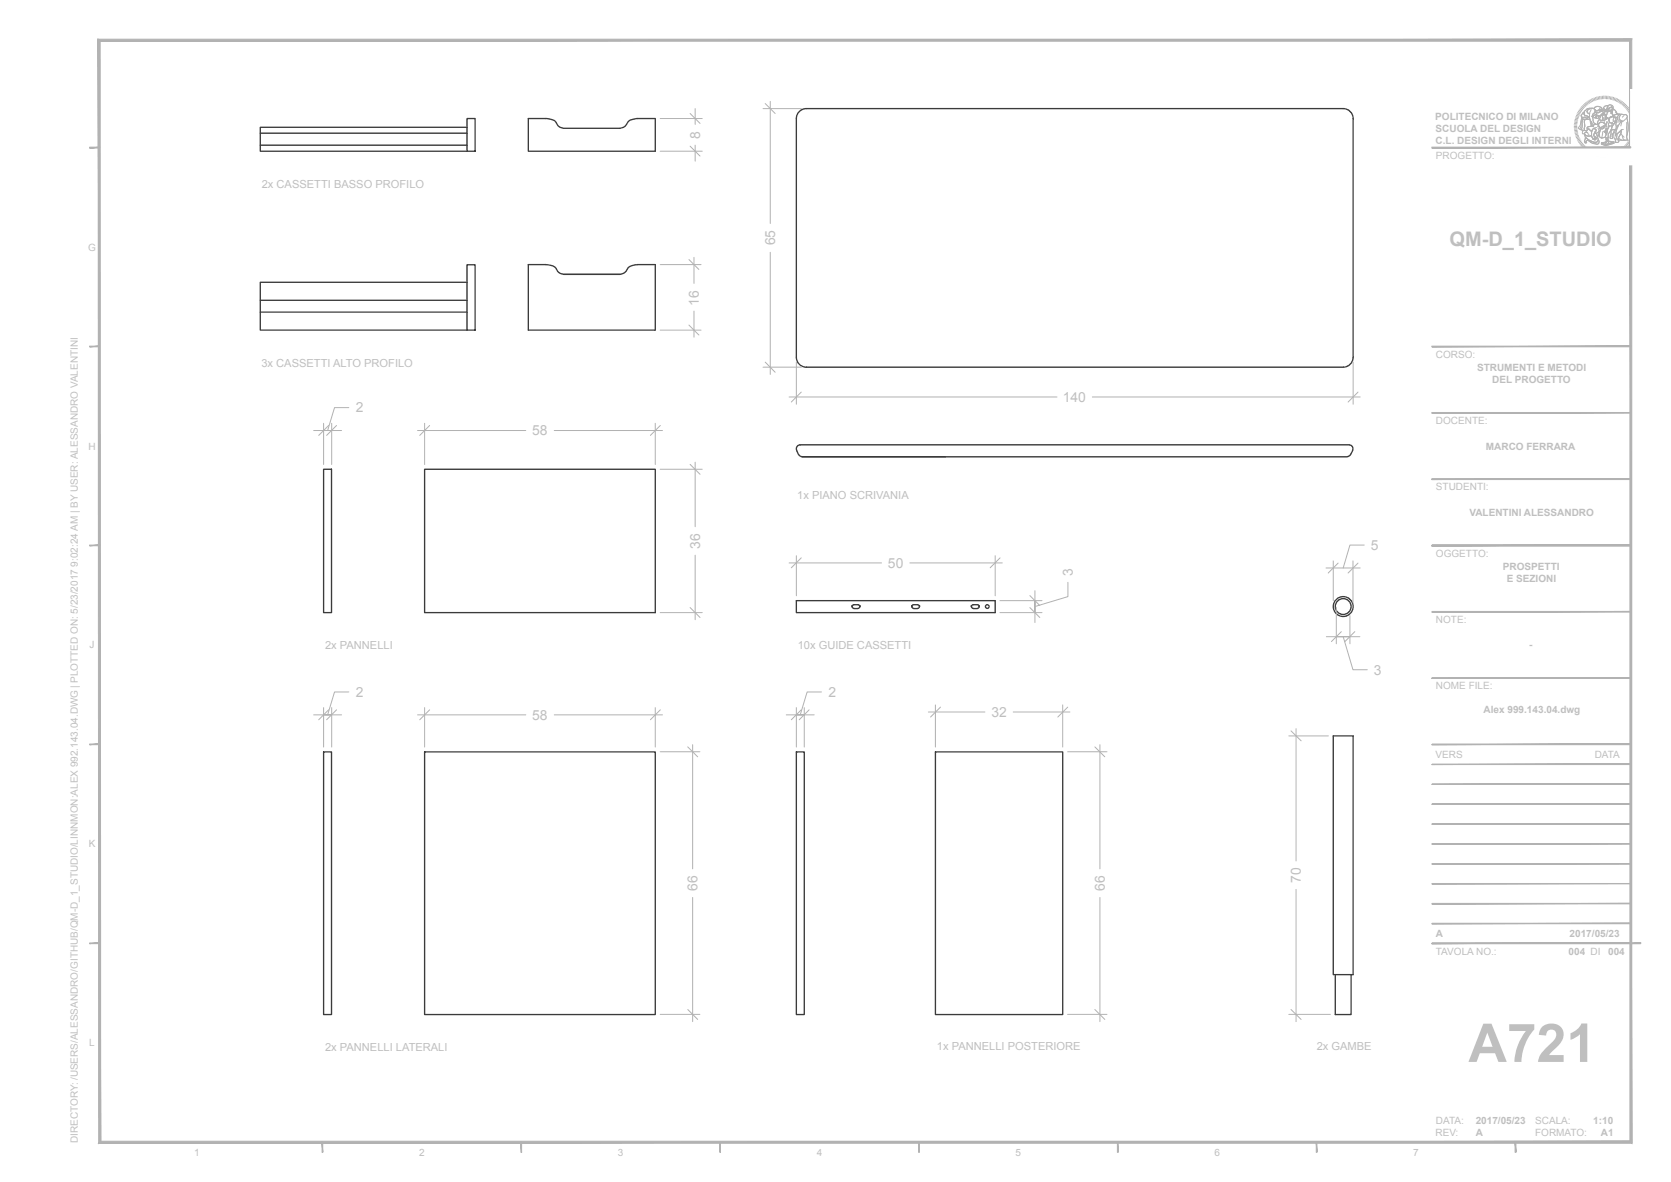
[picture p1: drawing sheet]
<svg xmlns="http://www.w3.org/2000/svg" width="420mm" height="297mm" viewBox="0 0 420 297" stroke-linecap="round" stroke-linejoin="round" font-family="sans-serif">
<g fill="none" stroke="#3b3b3b" stroke-width=".34">
<path d="M65.4 33.5h52M65.4 36.5h52M117.4 29.8h2.1v8.2h-2.1zM117.4 32h-52v6h52M132.8 29.8h4.4a2.78 2.78 0 0 1 3 1.6l.6 .6 .9 .2h14.2a2.7 2.7 0 0 0 2.1-1.7l.5-.3 1.6-.4h4.7v8.2h-32zM201.2 27.8l1-.4 .5-.1h135a2.5 2.5 0 0 1 2.5 2.5v60a2.5 2.5 0 0 1-2.5 2.5h-135a2.5 2.5 0 0 1-2.5-2.5v-60a2.49 2.49 0 0 1 1-2zM65.4 75.5h52M65.4 78.4h52M117.4 66.5h2.1v16.5h-2.1zM117.4 70.9h-52v12.1h52M132.8 66.5h4.4a2.88 2.88 0 0 1 3.1 1.8l.5 .4 .9 .2h14.2a2.7 2.7 0 0 0 2.1-1.7l.5-.3 1.4-.4h4.9v16.5h-32zM141.7 68.9h14.2"/>
<path d="M81.4 117.9h2v36.1h-2zM106.8 117.9h58v36.1h-58zM340.1 113.2a.97 .97 0 0 0-.9-1.4h-138a1.01 1.01 0 0 0-.9 1.4l.7 1.2 .7 .4 137.3-.1a1.93 1.93 0 0 0 1.1-1.5M200.2 150.9h50v3.1h-50zM215.7 152l.5 .4M81.4 189h2v66h-2zM106.8 189h58v66h-58zM335.2 184.9h5v60h-5zM335.7 244.9v10.1h4v-10.1"/>
<circle cx="337.7" cy="152.4" r="1.99"/>
<circle cx="337.7" cy="152.4" r="2.5"/>
</g>
<circle cx="216.2" cy="152.4" r=".17" fill="#3b3b3b"/>
<path d="M214.2 152.4l.5 .5M214.7 152.9h1M216.2 152.4l-.5 .5" fill="none" stroke="#3b3b3b" stroke-width=".34"/>
<circle cx="214.2" cy="152.4" r=".17" fill="#3b3b3b"/>
<path d="M215.7 152h-1.2l-.3 .4M230.7 152l.5 .4" fill="none" stroke="#3b3b3b" stroke-width=".34"/>
<circle cx="231.2" cy="152.4" r=".17" fill="#3b3b3b"/>
<path d="M229.3 152.4l.4 .5M229.7 152.9h1M231.2 152.4l-.5 .5" fill="none" stroke="#3b3b3b" stroke-width=".34"/>
<circle cx="229.2" cy="152.4" r=".17" fill="#3b3b3b"/>
<path d="M230.7 152h-1.2l-.2 .4M245.7 152l.5 .4" fill="none" stroke="#3b3b3b" stroke-width=".34"/>
<circle cx="246.2" cy="152.4" r=".17" fill="#3b3b3b"/>
<path d="M244.3 152.4l.4 .5M244.7 152.9h1M246.2 152.4l-.5 .5" fill="none" stroke="#3b3b3b" stroke-width=".34"/>
<circle cx="244.2" cy="152.4" r=".17" fill="#3b3b3b"/>
<g fill="none" stroke="#3b3b3b" stroke-width=".34">
<path d="M245.7 152h-1.2l-.2 .4M200.2 189h2v66h-2zM235.2 189h32v66h-32z"/>
<circle cx="248.2" cy="152.4" r=".47"/>
</g>
<g fill="#b2b2b2" stroke="#b2b2b2" stroke-width=".25">
<path d="M24.8 287.3l385-.5h-384.5zM24.8 287.3l385-.5 .5 .5z"/>
<path d="M409.8 10.4v276.4l.5 .5zM410.3 9.8v277.5l-.5-276.9z"/>
<path d="M25.2 10.4h384.6l.5-.6zM24.7 9.8h385.6l-385.1 .6z"/>
<path d="M24.7 9.8l.6 277-.1-276.4zM24.7 9.8l.6 277-.5 .5z"/>
<path d="M22.6 87.2h2.5v-.2zM22.6 87h2.5l-2.5 .2z"/>
<path d="M22.6 137.1h2.5v-.1zM22.6 137h2.5l-2.5 .1z"/>
<path d="M22.6 187.1h2.5v-.1zM22.6 187h2.5l-2.5 .1z"/>
<path d="M22.6 237.1h2.5v-.1zM22.6 237h2.5l-2.5 .1z"/>
<path d="M22.6 37.2h2.5v-.2zM22.6 37h2.5l-2.5 .2z"/>
<path d="M381 287l.2 2.5v-2.5zM381 287l.2 2.5h-.2z"/>
<path d="M331 287l.1 2.5v-2.5zM331 287l.1 2.5h-.1z"/>
<path d="M281 287l.1 2.5v-2.5zM281 287l.1 2.5h-.1z"/>
<path d="M231 287l.1 2.5v-2.5zM231 287l.1 2.5h-.1z"/>
<path d="M181 287l.1 2.5v-2.5zM181 287l.1 2.5h-.1z"/>
<path d="M131 287l.1 2.5v-2.5zM131 287l.1 2.5h-.1z"/>
<path d="M81 287l.2 2.5v-2.5zM81 287l.2 2.5h-.2z"/>
</g>
<g fill="none" stroke="#b2b2b2" stroke-width=".25">
<path d="M395.8 31.4h.7M395.8 31.8h.7M395.9 31.1h.6M395.9 30.7l.7 .1M395.9 30.3l.7 .2M396 30l.7 .2M396.1 29.7l.7 .1M396.2 29.3l.7 .2M396.4 29l.6 .2M396.5 28.6l.6 .3M396.5 32.1h-.7M396.5 32.4l-.6 .1"/>
<path d="M396.6 32.8h-.7M396.6 33l-.7 .2M396.7 28.3l.6 .3M396.7 33.4l-.7 .1M396.7 33.7l-.6 .2M396.8 28l.6 .3M396.9 34l-.7 .2M397 34.3l-.7 .3M397 27.7l.6 .4M397.1 34.6l-.6 .3M397.2 27.4l.6 .4M397.3 34.9l-.7 .3"/>
<path d="M397.4 35.2l-.6 .3M397.4 27.1l.5 .4M397.6 35.5l-.6 .3M397.6 26.8l.5 .5M397.7 35.8l-.5 .3M397.9 26.6l.5 .4M397.9 36l-.5 .4M398.1 26.3l.5 .5M398.1 36.3l-.5 .4M398.4 36.5l-.6 .5M398.4 26.1l.4 .5M398.6 36.7l-.5 .5"/>
<path d="M398.7 25.9l.4 .5M398.8 36.9l-.4 .6M398.9 25.6l.4 .5M399 37.2l-.4 .5M399.2 25.4l.4 .6M399.3 37.4l-.4 .5M399.5 25.2l.4 .6M399.6 37.6l-.4 .5M399.8 25l.4 .6M399.8 37.7l-.3 .6M400.1 37.9l-.3 .6M400.2 24.9l.3 .6"/>
<path d="M400.4 38l-.3 .7M400.5 24.8l.3 .5M400.7 38.2l-.3 .6M400.8 24.6l.3 .7M401 38.3l-.2 .6M401.2 24.5l.2 .6M401.3 38.4l-.2 .7M401.5 24.4l.2 .6M401.6 38.5l-.2 .7M401.8 31.2l.7-.5 .5 .1 .5 .2 .3 .5-.7 .2a.59 .59 0 0 1-.6 .4 .59 .59 0 0 1-.5-.5zM401.8 24.3l.2 .7M402 38.6l-.2 .7"/>
<path d="M402.2 24.2l.1 .7M402.3 38.7l-.2 .6M402.3 32l.6 .4 .4-.2v-.3a.52 .52 0 0 0 .3-.8l-.6-.3-.6-.1-.5 .7h-.2v-.6l.5-.8 .2 .2h1.1l.5-.4-.1-.3 .7 .2-.1 .3a1.13 1.13 0 0 1-.1 1.3l.2 .4-.3 .6a.8 .8 0 0 0-.7 .8l-.3-.1 .3 .3 .3-.1-.1 .4 .2-.2-.3 1.1-.1-.1a.93 .93 0 0 1-1.4 0l-.4-.4 .5-.8 .1-.8M402.5 24.2l.1 .7M402.6 38.7l-.1 .7M402.7 35.9l1.9-.4 1.2 .2-2 .6zM402.9 24.2l.1 .6M402.9 38.8l-.1 .6M403.2 38.8v.6M403.3 24.1v.7M403.6 38.8v.6M403.6 24.1v.7"/>
<path d="M403.8 36.3l2-.6v.3l-2 .6zM403.9 32.5h.1M403.9 38.8v.6M404 24.2l-.1 .6M404.1 34.6l.2-.1 .1 1.1-.2-.6-.4 .7zM404.2 38.7l.1 .7M404.3 26.6a.81 .81 0 0 1 1.1 0 .81 .81 0 0 1 .1 1.2l-.1 .5-.3 .2 .1-.7 .2-.5-.2-.5-.1 .1a.99 .99 0 0 0-.8 1.2h-.1l-.1-.7zM404.3 24.2l-.1 .6M404.5 27.2l.7-.4 .2 .6-.2 .4a.45 .45 0 0 1-.7 0 .45 .45 0 0 1 0-.6zM404.5 38.7l.1 .7M404.6 29.7a1.39 1.39 0 0 1 2.1 .2 1.45 1.45 0 0 1-1.5 1.3l-.1-.2a.98 .98 0 0 1-.5-1.3zM404.6 31.7l.9-.1-.7 1.5a1.01 1.01 0 0 0-.4 1.3l-.6 .7-.1-.9z"/>
<path d="M404.7 24.2l-.1 .7M404.8 38.6l.2 .7M405 24.3l-.1 .7M405.1 32.7l.8-.2-.1 .7a1.18 1.18 0 0 0-.3 1.5l-.2 .1-.5-.1zM405.2 38.6l.1 .6M405.4 29.2l1.1-.5h.8l-.4 .4-.3 .6zM405.4 24.4l-.2 .6M405.5 38.5l.2 .6M405.6 27.4l.5 .3 .6 .9-.3 .1a.64 .64 0 0 1-.9 .1 .64 .64 0 0 1 0-1zM405.7 24.5l-.1 .6M405.8 38.4l.2 .6M406.1 30.7l.3-.1-.1 1.9-1.2 .2 .3-1.1z"/>
<path d="M406.1 24.6l-.3 .6M406.1 38.3l.3 .6M406.4 24.7l-.3 .6M406.4 38.1l.3 .7M406.6 33.6l1.1-1-.2 1-.7 1.3 .2 .5a.38 .38 0 0 1-.4 .4 .38 .38 0 0 1-.4-.4zM406.7 38l.3 .6M406.7 24.8l-.3 .7M407 37.8l.3 .6M407 25l-.3 .6M407.2 37.7l.4 .5M407.4 25.2l-.4 .6M407.5 37.5l.4 .5"/>
<path d="M407.6 28.7l.7 .2a.52 .52 0 0 1 .7 .1 .52 .52 0 0 1 0 .7 8.5 8.5 0 0 1 0 4.8l.3 .7h-2.2a.38 .38 0 0 1-.3-.3 .38 .38 0 0 1 .2-.4l.5-.9 .2-1-1.5 1.4 .2-.9a4.2 4.2 0 0 1 1.3-2.5l.4-.1a.94 .94 0 0 1-1-.8 .94 .94 0 0 1 .5-1zM407.7 25.4l-.4 .5M407.8 37.3l.4 .5M408 25.6l-.5 .5M408.1 37.1l.4 .5M408.3 25.8l-.5 .5M408.3 36.9l.4 .5M408.5 26l-.4 .5M408.5 36.6l.5 .5M408.7 36.4l.5 .5M408.8 26.2l-.5 .5M408.9 36.1l.5 .5"/>
<path d="M409 26.5l-.4 .5M409.2 35.9l.5 .4M409.3 26.8l-.5 .4M409.3 35.6l.6 .4M409.5 27l-.5 .5M409.5 35.3l.6 .4M409.7 35.1l.6 .3M409.7 27.3l-.5 .4M409.8 34.8l.6 .3M409.9 27.6l-.5 .4M409.9 34.5l.6 .2M410 34.2l.7 .2"/>
<path d="M410.1 27.9l-.6 .4M410.2 33.9l.6 .2M410.3 33.6l.6 .1M410.3 28.2l-.6 .4M410.3 33.2l.7 .2M410.4 32.9l.7 .1M410.4 28.6l-.6 .3M410.4 32.6l.7 .1M410.5 32h.6M410.5 32.3h.6M410.6 28.9l-.6 .3M410.7 29.2l-.6 .2"/>
<path d="M410.8 29.6l-.6 .1M410.9 29.9l-.6 .2M411 30.3l-.7 .1M411.1 30.6l-.7 .1M411.1 31h-.7M411.1 31.7h-.6M411.1 31.3l-.6 .1"/>
</g>
<path d="M403.4 33h.2a.65 .65 0 0 1 .7-.7l-.5 1.3 .1-.4-.3 .1zM403.9 32.5h.1" fill="none" stroke="#b2b2b2" stroke-width=".25"/>
<g fill="none" stroke="#b2b2b2" stroke-width=".25">
<path d="M166 29.8h10.6M166 38h10.6M173.5 28.5l2.5 2.5M173.5 36.7l2.5 2.5M174.8 27.3v4M174.8 36.5v4M191.9 27.3h9.6M192.4 26l2.5 2.5M193.7 25.5v30.7M397.7 29.4h.7a.76 .76 0 0 0 1.1 0l.2-.1 .1 .7h-.4a1.44 1.44 0 0 1-1.7-.4zM397.7 29.4l.1 .4M397.9 29.9l-.3 .7-.1 1.3-.3 .6 .4 .1"/>
<path d="M398 28.4l.4-.2a.59 .59 0 0 0 .3 .9l.9 .3a.67 .67 0 0 1-1.1 0l-.5 .1-.4-.3zM398.1 30h.5a1.72 1.72 0 0 0-.1 1.7l-.1 1.1-.8-.2 .2-.9a1.88 1.88 0 0 1 .3-1.7zM398.1 30l-.3 .6a2.61 2.61 0 0 1-.2 2l.7 .2M398.3 28.2a1.22 1.22 0 0 0-.7 1.1l.4 .2 .4-.1a.76 .76 0 0 0 1.1 0l.1-.1M398.4 33.5v.1a.72 .72 0 0 0 .8 .6l1-.1M398.5 27.9l.2-.2a1.67 1.67 0 0 1 1.6-.5h.1a.99 .99 0 0 0-1.3 1l.3 .3 .3 .1v.7l-1-.2a.71 .71 0 0 1-.3-1.2zM398.5 33.9a1.65 1.65 0 0 0 1.7 .2l.4 .7v.2l.2-.2 .2 .4-.1-.5 .3 .4-.1-.5 .3 .1-.8-.6 .4-.8 .4 .2 .3 1a.84 .84 0 0 1-.1 1.1 .84 .84 0 0 1-1.2 0l-.6-.3a1.55 1.55 0 0 1-1.3-1.4zM398.5 33.9a2.42 2.42 0 0 0 1.9 1.7l.9 .4M398.6 30h.4a.56 .56 0 0 1 .9 .4l.4 .8a.75 .75 0 0 1-.8 .6 .39 .39 0 0 0-.4 .3 .39 .39 0 0 0 .1 .4l-.1 .2a.35 .35 0 0 1-.4 .2 .35 .35 0 0 1-.3-.2l.1-1.1a1.6 1.6 0 0 1 .1-1.6zM398.6 30a1.76 1.76 0 0 0-.1 1.7l-.1 1.1M398.7 34.5l.9 .7 1.2 .5a.77 .77 0 0 0 1.1-.5 .64 .64 0 0 1 0 .9 .64 .64 0 0 1-.9 0l-.7-.2-.8-.5a.35 .35 0 0 0-.5-.1 .35 .35 0 0 0-.1 .5l-.3 .1-.2-.3zM398.7 34.6l-.3 1 .2 .3 .3-.1a.35 .35 0 0 1 .1-.5 .35 .35 0 0 1 .5 .1 2.61 2.61 0 0 0 2.5 .7l.1-.6-.2-.3"/>
<path d="M398.9 33a.5 .5 0 0 0-.8-.1 .5 .5 0 0 0 0 .8 .68 .68 0 0 1 .7-.4 .68 .68 0 0 1 .6 .4l.1 .1M399.1 32.7l.3-.2a1.05 1.05 0 0 1 .6 1.6 1.45 1.45 0 0 1-1.6-.3v-.4l.6-.1-.1-.3zM399.1 32l1.2-.4 .3 .1a.67 .67 0 0 1 .5-.5 .67 .67 0 0 1 .7 .2 1.04 1.04 0 0 1 .5 1.4 1.04 1.04 0 0 1-1.3 .5l.1-.3a.28 .28 0 0 0 .3-.2 .28 .28 0 0 0-.2-.3 .59 .59 0 0 0-.7-.1 .59 .59 0 0 0-.3 .6 1.12 1.12 0 0 0-1.1-.5zM399.3 27.5l.6-.2a.77 .77 0 0 1 1.1 .3 .77 .77 0 0 1-.4 1l-.1 .2a.66 .66 0 0 0 0 .9 1.21 1.21 0 0 0 .8 1.5l-.5 .1-.2 .4a.35 .35 0 0 1-.3-.1 .35 .35 0 0 1 0-.4l-.5-1.1-.1-1.5h-.2a.55 .55 0 0 1-.4-.5 .55 .55 0 0 1 .2-.6zM399.4 32.3l.8 .7M399.5 32.4a.54 .54 0 0 0-.5 .3 .54 .54 0 0 0 0 .6M399.7 30l-1.9-.2-.2 .2a3.1 3.1 0 0 1-.8 2.2l.3 .2M399.9 30.3l.2 1.4M400.1 27.5a3.1 3.1 0 0 0-.2 2.9l.4 .8a.33 .33 0 0 0 0 .4 .33 .33 0 0 0 .3 .1h.1a.42 .42 0 0 1 .6-.5l-.1-.1a1.06 1.06 0 0 1-.7-1.4 1.21 1.21 0 0 1 .4-1.4 .8 .8 0 0 0-.1-1 .8 .8 0 0 0-1-.1 1.2 1.2 0 0 0-1.2 .5 1.2 1.2 0 0 0-.1 1.3l1.1 .4M400.3 31.6l-.5 .2a.46 .46 0 0 0-.7 .1 .46 .46 0 0 0 .1 .6M400.4 27.2a.99 .99 0 0 0-1.3 1l.6 .4M400.5 32.5l.2-.3a.53 .53 0 0 1 .6 .7l-.2 .1-.5 1.1 .8 .6-.3-.1 .2 .4-.4-.3 .1 .5-.2-.4-.2 .2v-.2l-.3-.4a2.23 2.23 0 0 1 .2-1.9z"/>
<path d="M400.6 28.6l.3-.3 .7-.1-.1 .5-1.2 .5zM400.6 29.1l.8-.3 .3 .2a.34 .34 0 0 0-.4 .3 .34 .34 0 0 0 .1 .4l-.5-.1zM400.6 29.1l.3 .5 .5 .1M400.7 27.3l.2-.2a1.23 1.23 0 0 1 1.9 .2v.3l-.6-.2a.77 .77 0 0 1-1.1 .2M400.9 27h.2a1.37 1.37 0 0 1 1.7 .2v.4l-.6-.2-.1 .2-.7 .2-.7-.5zM401 27.6l.7 .2 .5-.4a.43 .43 0 0 1 .3 .5 .43 .43 0 0 1-.5 .3l-1.1 .1zM401.3 31.2a1.21 1.21 0 0 1 .8 1.9h-.1M401.4 29.1l.8 .1h-.2l-.1 .5h-.2l-.4-.2zM401.4 33.5l.3 1a.82 .82 0 0 1 0 .9 .82 .82 0 0 1-.8 .4M401.4 28.8l.3 .2M401.5 28.5l-.1 .2-1.1 .5M401.5 32.1l-.8 .1"/>
<path d="M401.5 28.2l-.3 .5M401.7 31.7l.6 .6M401.7 29.1l.5 .1h-.2l-.1 .5h-.5a.33 .33 0 0 1-.1-.5 .33 .33 0 0 1 .5-.1l-.2 .1M401.8 32.2a.69 .69 0 0 1 .1 .9 .69 .69 0 0 1-.9 .2M401.8 31.4a.92 .92 0 0 1 1.1-.7 .92 .92 0 0 1 .7 1l-.3-.1-1 .4M401.9 34l.8 .7M402 28.1l.1 .1M402.1 27.7l.2 .1M402.2 33.4v1M402.2 30a1.2 1.2 0 0 0-.5 1.3M402.2 27.8h.1M402.3 32.1l1.1-.4-.1 .5-.4 .2-.6-.2z"/>
<path d="M402.3 32.8l-.1 .7-.6 .7M402.4 32.2h-.1M402.5 28.9l.1-.1a.9 .9 0 0 1 1.1 0 .9 .9 0 0 1 .2 1.1v.1l-.3-.2a.73 .73 0 0 0 0-.8 .73 .73 0 0 0-.6-.4l-.2 .3 .1 .6a.45 .45 0 0 1 0 .7 .45 .45 0 0 1-.6-.1 .45 .45 0 0 1 .1-.7zM402.5 27.6v.1a.71 .71 0 0 1-.8 .6l-.1-.1-.6 .1M402.6 27.9l.8-.1a.33 .33 0 0 1-.1 .5 .33 .33 0 0 1-.5-.3zM402.7 35.9l1.1 .4-.1 .3-1.1-.4zM402.7 36a6.1 6.1 0 0 1 3.1-.3l-2 .6zM402.8 28.8a.73 .73 0 0 1 .9 .2 .73 .73 0 0 1 0 .9 .45 .45 0 0 1-.7 .3zM403 27.5a.46 .46 0 0 1 .5 0 .46 .46 0 0 1 .2 .5l-.1 .1-.2-.3v.1l-.4-.1zM403 33.1l-.3 1.6 1-.2M403 27.8a.39 .39 0 0 1 .3-.5 .39 .39 0 0 1 .4 .3l.2 .3-.3 .2M403 32.2h.1"/>
<path d="M403.1 31.9h.1M403.1 32.1l.1 .1M403.2 28.9v.1M403.2 28.9l-.1 .1M403.4 27.9l-.5-.1-.4 .1 .3 .1a.39 .39 0 0 0 .4 .3 .39 .39 0 0 0 .3-.5l-.1-.1v.3M403.4 30.3v.6M403.4 31.7l-.1 .5-.3 .1-.3 .1-.3-.3M403.4 28.8l.3 .2-.1 .2M403.6 28.9a.43 .43 0 0 0-.6-.2 .43 .43 0 0 0-.1 .7v.1a.44 .44 0 0 1 0 .6 .44 .44 0 0 1-.6 0 .44 .44 0 0 1 .1-.7 .77 .77 0 0 1 .4-.7 .77 .77 0 0 1 .9 .1l.2 .4a.41 .41 0 0 1 .1 .4 .41 .41 0 0 1-.3 .3l-.1-.2M403.7 29.2l-.2 .1M403.7 29.1l.1 .4-.2 .2-.6-.1M403.7 29.9l-.2 .3h-.5"/>
<path d="M403.8 36.3v.3M403.8 28l.2-.1 .1 .4-.2 .8M403.9 33.1l-.1 .5 .2-.2M403.9 27.5l.1 .4M403.9 29.5l-.1-.4 .3-.8-.1-.4-.2 .1a.55 .55 0 0 0-.6-.6 .68 .68 0 0 1 .3-.7 .68 .68 0 0 1 .8 0l-.2 .5 .1 .9 .3-.5a.39 .39 0 0 0 .2 .4 .39 .39 0 0 0 .5-.2l-.1 .7 .2-.2 .4 .7-1.1 .7M404 32.8l-.1 .3-.1-.2M404 30.5l-.1 1.4M404 29.7l.5 .3M404.2 31.7l-.4 .3v.5M404.3 32.3a.8 .8 0 0 0-.7 .8l-.3-.1 .3 .3 .2-.1M404.3 30.6l-.4 .8M404.3 26.6a.73 .73 0 0 1 1-.1 .73 .73 0 0 1 .2 1v.3a.49 .49 0 0 1-.5 .6l.4-1-.2-.5a.76 .76 0 0 0-.8 .7v.4l-.2 .1-.1-.9z"/>
<path d="M404.4 26.6a.8 .8 0 0 0-1.2 .7M404.5 27.6a.37 .37 0 0 0 .2 .4 .37 .37 0 0 0 .4-.2M404.6 27.3l.2 .1M404.6 31.7l-.9 2.5 .2 1 .4-.7 .2 1.4-.3-.9-.5 1.1 .2-.9M404.7 27.4h.1M404.7 30.7l-.1 .1a.53 .53 0 0 0 0 .9l1-.2 .4-.6M404.7 27.8h.1M404.7 27.7h.1M405 27.5l.3 .1M405.1 27.5v.1M405.3 28.3l.4 .7M405.3 30.8h.1"/>
<path d="M405.5 31.6l-.7 1.5a1.01 1.01 0 0 0-.4 1.3l-.1 .2M405.5 30.8h-.3M405.6 27.4l.5 .3 .4 .6M405.6 31.1h-.1M405.8 35.7v.3l-2 .6-1.1-.4v-.2M406.1 30.4v.4M406.1 29.4l.4 .1 .2 .4M406.2 28.2l.5 .4M406.3 32.5l-1.2 .2-.3 2h.8a1.1 1.1 0 0 1 .2-1.5l.1-.6M406.3 33.9l-.1 .2 .2 .2M406.4 30.7l-.1 .5a2.66 2.66 0 0 1-.5 2.2v1l.4 .7M406.6 29.7a1.07 1.07 0 0 1 1.7-.8 .56 .56 0 0 1 .8 .1 .56 .56 0 0 1-.2 .8l-.6 .5a.88 .88 0 0 1-1.5-.3l-.1-.1"/>
<path d="M406.7 29.9l-.6 .8a.73 .73 0 0 1-1.3 .1 .79 .79 0 0 1 0-1 .79 .79 0 0 1 1-.2l-.2 .9a.57 .57 0 0 0 .6-.8l-.1-.3h-1a.67 .67 0 0 0-.6 .8M406.7 31.4v.6M407.1 30.6l-.9 .1M407.2 34.8l.6 .4M407.4 28.7l-1.1 .1-.9 .4M407.5 33.6l.8 .9M407.6 30.6l-1 1.7-.4 1.7 1.5-1.4 .5-.1M407.6 28.7v.1a.9 .9 0 0 0-.5 1 .9 .9 0 0 0 1 .7M407.7 32.7l-.2 .9-.7 1.3 .2 .7-.3 .2h-.5l-.1-.3 .5-1.8M407.8 30.6l-.3 1.1M407.9 34.1a1.06 1.06 0 0 0 .7 1.1M408.2 29.2l-.3 .2"/>
<path d="M409 30.8l.1 3.3M409.1 29.7l.1 .3a8.7 8.7 0 0 1-.2 4.4l.3 .8h-2.4M166 66.5h10.3M173.2 65.2l2.5 2.5M174.5 64.7v6.5M174.5 78.2v6.5M193.7 63.4v30.7M166 83h10.3M173.2 81.7l2.5 2.5M191.9 92.3h9.6M192.4 91l2.5 2.5M198.4 99.8h67.4"/>
<path d="M200.2 91v10.6M201.5 98.5l-2.5 2.5M274.7 99.8h67.3M340.2 91v10.6M341.5 98.5l-2.5 2.5M78.9 108.2h2.5M81.4 108.2h2h-2M81.4 106.4v10.3M82.6 106.9l-2.5 2.5M83.4 108.2h2.5M83.4 106.4v10.3M84.6 106.9l-2.5 2.5"/>
<path d="M87.7 102.4h-3.6l-1.7 5.8M105 108.2h27.2M106.8 106.4v10.3M108 106.9l-2.5 2.5M139.4 108.2h27.2M164.8 106.4v10.3M166 117.9h10.6M166 106.9l-2.5 2.5M173.5 116.7l2.5 2.5M174.8 116.1v16.3M174.8 139.5v16.2M200.2 139.6v10.1"/>
<path d="M250.2 139.6v10.1M343 137h-3.6l-1.7 5.7M166 154h10.6M173.5 152.7l2.5 2.5M198.4 141.5h23.3M201.5 140.2l-2.5 2.5M228.8 141.5h23.2M251.4 154h10.6M251.4 150.9h10.6M251.5 140.2l-2.5 2.5M259 152.7l2.5 2.5M259 149.7l2.5 2.5"/>
<path d="M260.2 154v-3.1v3.1M260.2 148.4v2.5M260.2 154v2.4M268.5 146.3v3.6l-8.3 2.5M333.4 142.7h8.6M335.2 141v9.9M336 152.6v9.2M336.5 141.5l-2.5 2.5M337.3 158.7l-2.5 2.5M339.4 154.7v7.1M340.2 141v10.5M340.7 158.7l-2.5 2.5"/>
<path d="M341.5 141.5l-2.5 2.5M78.9 179.6h2.5M81.4 179.6h2h-2M81.4 177.8v9.9M82.6 178.4l-2.5 2.5M83.4 179.6h2.5M83.4 177.8v9.9M84.6 178.4l-2.5 2.5M87.7 173.9h-3.6l-1.7 5.7M105 179.6h27.2M106.8 177.8v9.9M108 178.4l-2.5 2.5"/>
<path d="M139.4 179.6h27.2M164.8 177.8v9.9M166 178.4l-2.5 2.5M197.7 179.6h2.5M200.2 179.6h2h-2M200.2 177.8v9.9M201.5 178.4l-2.5 2.5M202.2 179.6h2.5M202.2 177.8v9.9M203.5 178.4l-2.5 2.5M206.5 173.9h-3.6l-1.7 5.7M233.4 178.9h14.3"/>
<path d="M235.2 177.2v10.5M236.5 177.7l-2.5 2.5M254.8 178.9h14.2M267.2 177.2v10.5M268.5 177.7l-2.5 2.5M333.5 160h2.5M336 160h3.4h-3.4M337.7 160l2.5 8.3h3.6M339.4 160h2.5M166 188.9h10M172.9 187.7l2.5 2.5M174.2 187.1v31.2"/>
<path d="M268.4 188.9h9.9M275.3 187.7l2.5 2.5M276.6 187.1v31.2M324.1 184.9h9.9M324.6 183.7l2.6 2.5M325.9 183.1v33.3M174.2 225.5v31.2M276.6 225.5v31.2M325.9 223.5v33.2M166 254.9h10M172.9 253.7l2.5 2.5M268.4 254.9h9.9"/>
<path d="M275.3 253.7l2.5 2.5M324.1 254.9h10.4M324.6 253.7l2.6 2.5"/>
</g>
<g fill="#fff" stroke="#fff" stroke-width=".25">
<path d="M413.8 27.5v12.4l-3.8-2.8z"/>
<path d="M385.1 41.4h28.7v-.3zM385.1 37.1l28.7 4-28.7 .3z"/>
<path d="M385.1 37.1l28.7 2.8-3.8-2.8zM385.1 37.1l28.7 2.8v1.2z"/>
<path d="M410 22.5l3.8 5v-5zM410 22.5l3.8 5-3.8 9.6z"/>
<path d="M267 142.7v2.1h3zM267 142.7h3v2.1z"/>
<path d="M223.2 139.9v3l4-3zM223.2 142.9l4-3v3z"/>
<path d="M133.8 178.1v3.1l4-3.1zM133.8 181.2l4-3.1v3.1z"/>
<path d="M172.6 219.9v4.1h3.1zM172.6 219.9h3.1v4.1z"/>
<path d="M249.2 177.4v3.1l4-3.1zM249.2 180.5l4-3.1v3.1z"/>
<path d="M275 219.9v4.1h3zM275 219.9h3v4.1z"/>
<path d="M324.4 217.9v4.1h3zM324.4 217.9h3v4.1z"/>
<path d="M344.6 135.5v3l2.1-3zM346.7 135.5v3h-2.1z"/>
<path d="M345.4 166.8v3l2.1-3zM347.5 166.8v3h-2.1z"/>
<path d="M133.8 106.7v3l4-3zM133.8 109.7l4-3v3z"/>
<path d="M173.3 133.9v4.1h3zM173.3 133.9h3v4.1z"/>
<path d="M267.3 98.2v3.1l5.8-3.1zM267.3 101.3l5.8-3.1v3.1z"/>
<path d="M192.2 57.7v4.1h3zM192.2 57.7h3v4.1z"/>
<path d="M173.3 32.8v2.2h3zM173.3 32.8h3v2.2z"/>
<path d="M173 72.8v3.9h3zM173 72.8h3v3.9z"/>
<path d="M89.2 100.9v3l2.2-3zM91.4 100.9v3h-2.2z"/>
<path d="M89.2 172.4v3l2.2-3zM91.4 172.4v3h-2.2z"/>
<path d="M208.1 172.4v3l2.2-3zM210.3 172.4v3h-2.2z"/>
</g>
<path d="M413.8 22.5h-3.8v14.6h-24.9v4.3h28.7" fill="none" stroke="#fff" stroke-width=".25"/>
<g fill="#b2b2b2" stroke="#b2b2b2" stroke-width=".25">
<path d="M410 237.1h2.5v-.1zM410 237h2.5l-2.5 .1z"/>
<path d="M360 237v.1l50-.1zM360 237.1l50-.1v.1z"/>
<path d="M360 237v.1l50-.1zM360 237.1l50-.1v.1z"/>
<path d="M360 232v.1l50-.1zM360 232.1l50-.1v.1z"/>
<path d="M360 227v.1l50-.1zM360 227.1l50-.1v.1z"/>
<path d="M360 222h50zM360 222.1l50-.1z"/>
<path d="M360 217h50zM360 217.1l50-.1z"/>
<path d="M360 212v.1l50-.1zM360 212.1l50-.1v.1z"/>
<path d="M360 207v.1l50-.1zM360 207.1l50-.1v.1z"/>
<path d="M360 202v.1l50-.1zM360 202.1l50-.1v.1z"/>
<path d="M360 197v.1l50-.1zM360 197.1l50-.1v.1z"/>
<path d="M360 103.8h50v-.1zM360 103.7h50l-50 .1z"/>
<path d="M360 120.5h50v-.2zM360 120.3h50l-50 .2z"/>
<path d="M360 120.3v.2l50-.2zM360 120.5l50-.2v.2z"/>
<path d="M360 137v.1l50-.1zM360 137.1l50-.1v.1z"/>
<path d="M360 37.2h50v-.2zM360 37h50l-50 .2z"/>
<path d="M360 137v.1l50-.1zM360 137.1l50-.1v.1z"/>
<path d="M360 153.7v.1l50-.1zM360 153.8l50-.1v.1z"/>
<path d="M360 137v.1l50-.1zM360 137.1l50-.1v.1z"/>
<path d="M360 137v.1l50-.1zM360 137.1l50-.1v.1z"/>
<path d="M360 87.2h50v-.2zM360 87h50l-50 .2z"/>
<path d="M360 170.3v.2l50-.2zM360 170.5l50-.2v.2z"/>
<path d="M360 170.3v.2l50-.2zM360 170.5l50-.2v.2z"/>
<path d="M360 192v.1l50-.1zM360 192.1l50-.1v.1z"/>
<path d="M360 187v.1l50-.1zM360 187.1l50-.1v.1z"/>
<path d="M410 237.1h2.5v-.1zM410 237h2.5l-2.5 .1z"/>
</g>
<text font-size="13.4" fill="#bfbfbf" x="369.2" y="266.9">A721</text>
<text font-size="5" fill="#bfbfbf" x="364.5" y="61.8">QM-D_1_STUDIO</text>
<g font-size="3.5" fill="#bfbfbf">
<text x="176" y="34.9" transform="rotate(-90 176 34.9)">8</text>
<text x="194.9" y="61.7" transform="rotate(-90 194.9 61.7)">65</text>
<text x="175.7" y="76.8" transform="rotate(-90 175.7 76.8)">16</text>
<text x="267.2" y="101">140</text>
<text x="89.5" y="103.7">2</text>
<text x="133.8" y="109.4">58</text>
<text x="176" y="137.9" transform="rotate(-90 176 137.9)">36</text>
<text x="223.3" y="142.7">50</text>
<text x="344.7" y="138.2">5</text>
<text x="269.7" y="144.7" transform="rotate(-90 269.7 144.7)">3</text>
<text x="345.4" y="169.5">3</text>
<text x="89.5" y="175.1">2</text>
<text x="208.3" y="175.1">2</text>
<text x="133.8" y="180.9">58</text>
<text x="249.3" y="180.2">32</text>
<text x="327.1" y="221.9" transform="rotate(-90 327.1 221.9)">70</text>
<text x="175.4" y="223.8" transform="rotate(-90 175.4 223.8)">66</text>
<text x="277.8" y="223.8" transform="rotate(-90 277.8 223.8)">66</text>
</g>
<g font-size="2.8" fill="#bfbfbf">
<text x="65.8" y="47.2">2x CASSETTI BASSO PROFILO</text>
<text x="65.7" y="92.1">3x CASSETTI ALTO PROFILO</text>
<text x="200.4" y="125.4">1x PIANO SCRIVANIA</text>
<text x="81.7" y="163.1">2x PANNELLI</text>
<text x="200.6" y="163.1">10x GUIDE CASSETTI</text>
<text x="235.6" y="263.9">1x PANNELLI POSTERIORE</text>
<text x="331.1" y="263.9">2x GAMBE</text>
<text x="81.7" y="264.1">2x PANNELLI LATERALI</text>
</g>
<g font-size="2.5" fill="#bfbfbf">
<text x="360.9" y="30">POLITECNICO DI MILANO</text>
<text x="361" y="33">SCUOLA DEL DESIGN</text>
<text x="361" y="36.1">C.L. DESIGN DEGLI INTERNI</text>
<text x="361.1" y="39.9">PROGETTO:</text>
<text x="22.2" y="63">G</text>
<text x="361.1" y="89.9">CORSO:</text>
<text x="371.4" y="93.3">STRUMENTI E METODI</text>
<text x="375.2" y="96.3">DEL PROGETTO</text>
<text x="361.1" y="106.5">DOCENTE:</text>
<text x="22.2" y="113">H</text>
<text x="373.6" y="113">MARCO FERRARA</text>
<text x="361.1" y="123.2">STUDENTI:</text>
<text x="369.5" y="129.7">VALENTINI ALESSANDRO</text>
<text x="361.1" y="139.9">OGGETTO:</text>
<text x="377.9" y="143.3">PROSPETTI</text>
<text x="378.8" y="146.3">E SEZIONI</text>
<text x="361.1" y="156.5">NOTE:</text>
<text x="22.5" y="163">J</text>
<text x="384.5" y="163">-</text>
<text x="361.1" y="173.2">NOME FILE:</text>
<text x="373" y="179.1">Alex 999.143.04.dwg</text>
<text x="360.9" y="190.5">VERS</text>
<text x="401" y="190.5">DATA</text>
<text x="22.3" y="213">K</text>
<text x="361.1" y="240">TAVOLA NO.:</text>
<text x="361.1" y="235.5">A</text>
<text x="394.4" y="240">004 DI</text>
<text x="394.7" y="235.5">2017/05/23</text>
<text x="404.4" y="240">004</text>
<text x="22.4" y="263">L</text>
<text x="19.6" y="287.3" transform="rotate(-90 19.6 287.3)">DIRECTORY: /USERS/ALESSANDRO/GITHUB/QM-D_1_STUDIO/LINNMON:ALEX 992.143.04.DWG | PLOTTED ON: 5/23/2017 9:02:24 AM | BY USER: ALESSANDRO VALENTINI</text>
<text x="360.9" y="285.4">REV:</text>
<text x="361.1" y="282.5">DATA:</text>
<text x="371.1" y="285.4">A</text>
<text x="371.1" y="282.4">2017/05/23</text>
<text x="386" y="282.5">SCALA:</text>
<text x="386" y="285.5">FORMATO:</text>
<text x="400.6" y="282.4">1:10</text>
<text x="402.5" y="285.5">A1</text>
<text x="48.9" y="290.4">1</text>
<text x="105.4" y="290.4">2</text>
<text x="155.4" y="290.4">3</text>
<text x="205.4" y="290.4">4</text>
<text x="255.4" y="290.4">5</text>
<text x="305.4" y="290.4">6</text>
<text x="355.3" y="290.4">7</text>
</g>
</svg>
